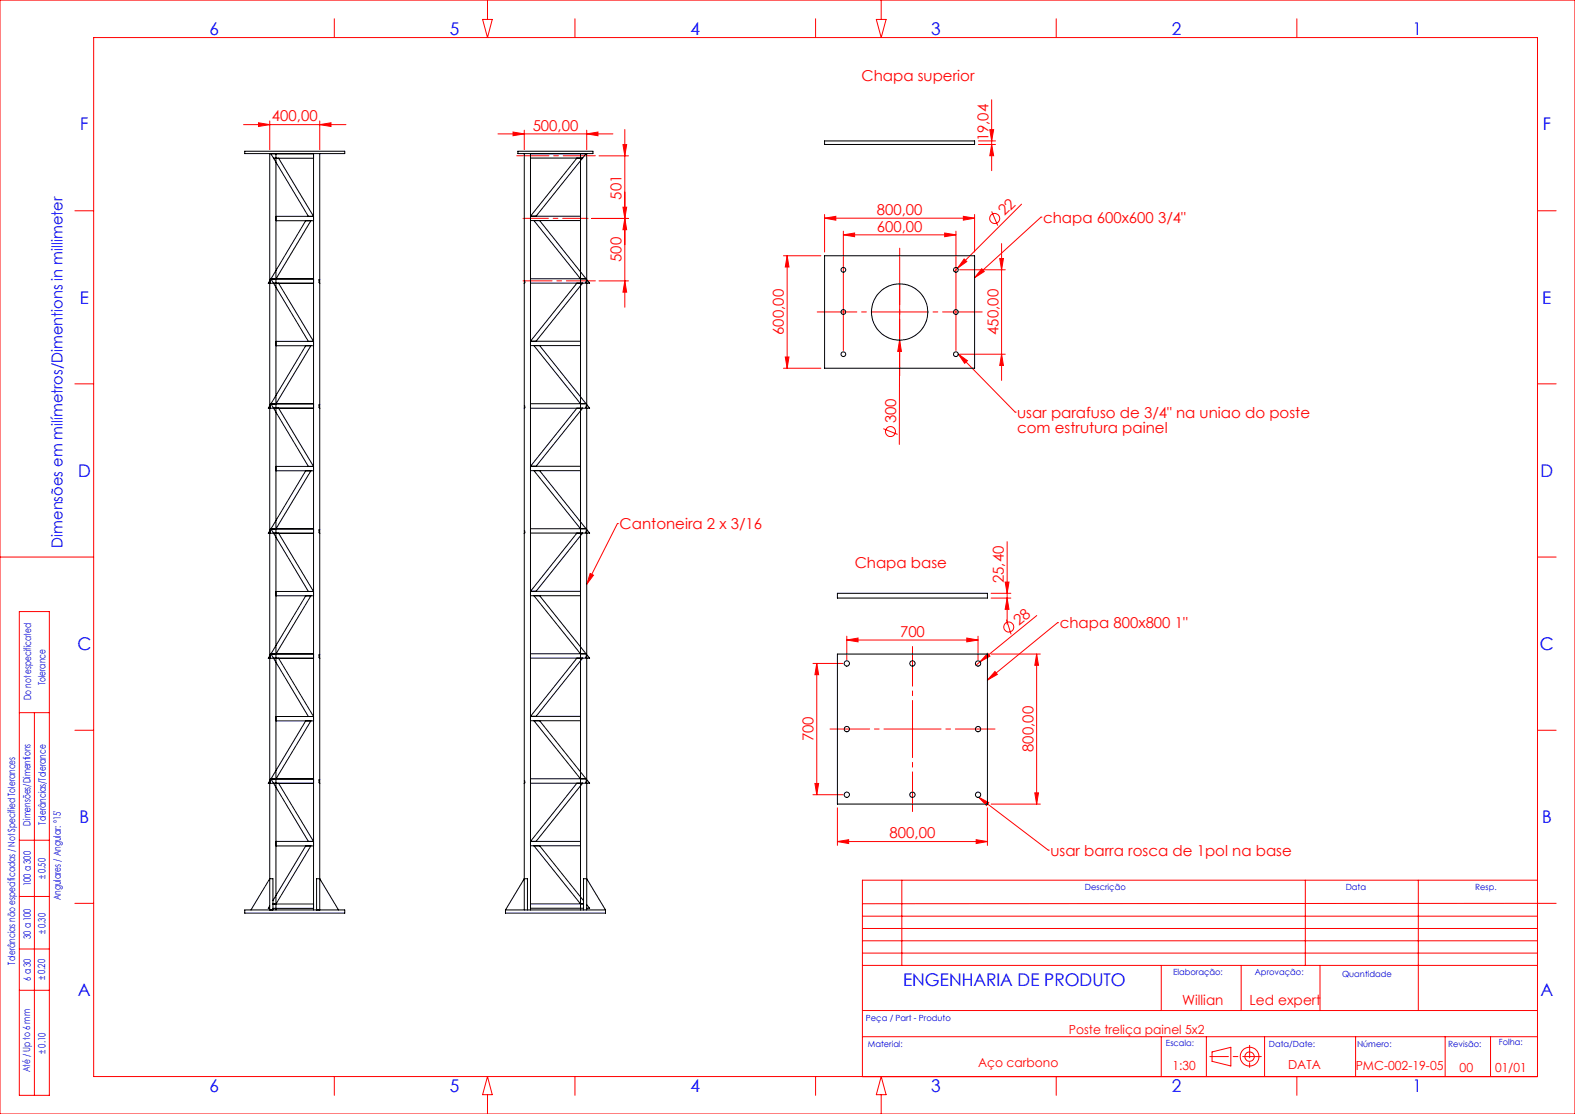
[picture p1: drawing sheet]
<svg xmlns="http://www.w3.org/2000/svg" width="420mm" height="297mm" viewBox="0 0 420 297" stroke-linecap="round" stroke-linejoin="round" font-family="sans-serif">
<g fill="none" stroke="#f00" stroke-width=".27">
<path d="M0 0h420v297h-420zM25 10h385v277h-385zM89.1 5v5M128.7 5.2h2.6l-1.3 4.8zM130 0v5.2M153.3 5v5M217.5 5v5M233.7 5.2h2.6l-1.3 4.8zM235 0v5.2M281.7 5v5M345.8 5v5M64.9 33.2h27.4"/>
<path d="M68.9 32.7l3 .5-3 .5zM71.9 32.2v7.7M85.3 33.2l3-.5v1zM85.3 32.2v7.7M132.8 35.7h30.6M136.8 35.2l3 .5-3 .5zM139.8 34.7v5.2M156.5 35.7l3-.5v1zM156.5 34.7v5.2M166.1 38.6h1l-.5 3zM166.6 34.5v47.4M260.9 37.6h4.6"/>
<path d="M260.9 38.5h4.6M263.9 34.6h1.1l-.6 3zM264.4 38.5l.6 3h-1.1zM264.4 26.6v18.9M20 56.2h5M157.8 58.2h9.8M159.7 41.6h7.9M166.1 55.2h1l-.5 3zM166.6 58.2l.5 3h-1zM219.9 58.2l3-.5v1zM219.9 57.2v10M219.9 58.2h40"/>
<path d="M256.9 57.7l3 .5-3 .5zM259.9 57.2v10M264.4 56.4l1.7 3.7M272.4 54.4l-17.9 18M277.6 57.9h.1M277.6 57.9l-17.7 16.1M410 56.2h5M159.7 74.9h7.9M166.6 74.9l.5 3h-1zM208.9 68.2h10M209.9 68.2l.5 3h-1zM209.9 68.2v30"/>
<path d="M224.9 62.6l3-.5v1zM224.9 61.6v31.8M224.9 62.6h30M239.9 75.7v15M251.9 62.1l3 .5-3 .5zM254.9 61.6v31.8M255.9 71.9h12.2M257.1 69l.7 .7-2.5 1.8zM261.8 71.6l.7 .8-2.6 1.6zM266.6 68.9h1l-.5 3zM267.1 64.9v36.5M208.9 98.2h10"/>
<path d="M209.4 95.2h1l-.5 3zM239.9 90.7l.5 3h-1zM239.9 90.7l-.1 27.8M255.5 94.4l2.5 1.8-.8 .7zM255.5 94.4l15.2 15.5M255.9 94.4h12.2M267.1 94.4l.5 3h-1zM20 102.3h5M235.5 114.3l3.9 1.5M270.7 109.9h.1M410 102.3h5M164.6 139.6h.1"/>
<path d="M164.6 139.6l-8.1 16.2M0 148.5h25M157.4 152.9l.9 .4-1.8 2.5zM264.3 159.5h5.3M264.3 158.2h5.3M268 155.2h1.1l-.5 3zM268.6 159.5l.5 3h-1.1zM268.6 144.4v22M410 148.5h5M5.2 163.1h8v128.9h-8zM216.8 176.9h8M217.8 176.9l.5 3h-1z"/>
<path d="M217.8 176.9v35M225.8 170.6l3-.5v1zM225.8 169.6v6.3M225.8 170.6h35M257.8 170.1l3 .5-3 .5zM260.8 169.6v6.3M261.4 176.4l-1.1 .9M263.4 174.2l.6 .7-2.6 1.5zM264.3 174.4h13.1M265.3 179l.7 .8-2.7 1.5zM268.4 165.2l1.2 3.9M276.4 174.4l.5 3h-1z"/>
<path d="M276.4 174.4v40M276.5 164.1l-15.1 12.3M282 166h.1M282 166l-18.7 15.3M5.2 190h8M9.2 190v102M20 194.7h5M410 194.7h5M216.8 211.9h8M217.3 208.9h1l-.5 3zM223.3 215.4v10M261 212.5l2.7 1.5-.6 .8z"/>
<path d="M261 212.5l18.5 14.2M263.3 215.4v10M264.3 214.4h13.1M275.9 211.4h1l-.5 3zM5.2 239h8M5.2 224h8M223.3 224.4l3-.5v1zM223.3 224.4h40M240.5 234.7v22.7M260.3 223.9l3 .5-3 .5zM279.5 226.7h.1M348.1 234.7v22.7"/>
<path d="M378.2 234.7v34.7M410 234.7h-180v52.3M5.2 253h8M20 240.8h5M230 254.1h180M230 250.8h180M230 247.5h180M230 257.4h180M230 244.3h180M309.7 257.4v12M331 257.4v12M352 257.4v12"/>
<path d="M415 240.8l-185 .1M5.2 264h8M230 269.4h180M230 276.4h180M309.7 276.4v10.6M321.7 276.4v10.6M337.2 276.4v10.6M361.5 276.4v10.6M385.4 276.4v10.6M397.5 276.4v10.6M89.1 287v5M130 287l1.3 4.8h-2.6z"/>
<path d="M130 291.8v5.2M153.3 287v5M217.5 287v5M235 287l1.3 4.8h-2.6zM235 291.8v5.2M281.7 287v5M323.2 280.5l5-1.3v5l-5-1.2zM345.8 287v5"/>
<circle cx="265.3" cy="58.2" r="1.35"/>
<circle cx="237.5" cy="115.1" r="1.34"/>
<circle cx="269" cy="167.2" r="1.34"/>
<circle cx="333.2" cy="281.7" r="2.5"/>
<circle cx="333.2" cy="281.7" r="1.26"/>
</g>
<path d="M322.6 281.7h13.8" fill="none" stroke="#f00" stroke-width=".27" stroke-dasharray="6.3 1.3 1.3 1.3" stroke-dashoffset="1.4"/>
<path d="M333.2 278.7v6" fill="none" stroke="#f00" stroke-width=".27" stroke-dasharray="6.3 1.3 1.3 1.3" stroke-dashoffset="3"/>
<path d="M217.9 83.2h44M221.3 194.4h44M243.3 216.4v-44" fill="none" stroke="#f00" stroke-width=".27" stroke-dasharray="15.2 1.3 1.3 1.3" stroke-dashoffset="4.7"/>
<path d="M239.9 100.2v-34" fill="none" stroke="#f00" stroke-width=".27" stroke-dasharray="15.2 1.3 1.3 1.3" stroke-dashoffset=".1"/>
<path d="M137.8 41.5h21" fill="none" stroke="#f00" stroke-width=".27" stroke-dasharray="15.2 1.3 1.3 1.3" stroke-dashoffset="6.7"/>
<path d="M139.5 58.2h17.3" fill="none" stroke="#f00" stroke-width=".27" stroke-dasharray="15.2 1.3 1.3 1.3" stroke-dashoffset="8.5"/>
<path d="M139.5 74.9h19.3" fill="none" stroke="#f00" stroke-width=".27" stroke-dasharray="15.2 1.3 1.3 1.3" stroke-dashoffset="7.5"/>
<g fill="#f00">
<path d="M263.4 174.2l.6 .7-2.6 1.5z"/>
<path d="M257.1 69l.7 .7-2.5 1.8z"/>
<path d="M239.9 90.7l.5 3h-1z"/>
<path d="M157.4 152.9l.9 .4-1.8 2.5zM261.8 71.6l.7 .8-2.6 1.6zM255.5 94.4l2.5 1.8-.8 .7zM265.3 179l.7 .8-2.7 1.5zM261 212.5l2.7 1.5-.6 .8z"/>
<path d="M68.9 32.7l3 .5-3 .5zM85.3 33.2l3-.5v1zM136.8 35.2l3 .5-3 .5zM156.5 35.7l3-.5v1zM224.9 62.6l3-.5v1zM251.9 62.1l3 .5-3 .5zM225.8 170.6l3-.5v1zM257.8 170.1l3 .5-3 .5z"/>
<path d="M223.3 224.4l3-.5v1zM260.3 223.9l3 .5-3 .5z"/>
<path d="M256.9 57.7l3 .5-3 .5zM219.9 58.2l3-.5v1z"/>
<path d="M268.6 159.5l.5 3h-1.1zM268 155.2h1.1l-.5 3z"/>
<path d="M275.9 211.4h1l-.5 3zM276.4 174.4l.5 3h-1z"/>
<path d="M166.1 38.6h1l-.5 3zM166.6 58.2l.5 3h-1zM166.1 55.2h1l-.5 3zM166.6 74.9l.5 3h-1zM263.9 34.6h1.1l-.6 3zM264.4 38.5l.6 3h-1.1zM209.9 68.2l.5 3h-1zM209.4 95.2h1l-.5 3zM266.6 68.9h1l-.5 3zM267.1 94.4l.5 3h-1zM217.8 176.9l.5 3h-1zM217.3 208.9h1l-.5 3z"/>
</g>
<g fill="none" stroke="#000" stroke-width=".27">
<path d="M219.9 37.6h40v.9h-40zM65.3 40.3h26.6v.7h-26.6zM71.9 41v201.6M73 42.2l9.2 15.5M73 42.2h10.6M73.6 41v201.6M73.6 58.8h10M74.3 42.2l9.3 15.5h-10M81.5 58.8l-9.3 15.6M82.9 58.8l-9.3 15.6M83.6 41v201.6M83.6 41h-11.4l.8 1.2"/>
<path d="M85.3 41v201.6M138.1 40.3h20v.7h-20zM139.8 41v201.6M141.5 41h14.8l-.9 1.2M141.5 41v201.6M141.5 42.2h13.9M141.5 58.8h13.3M142.4 58.8l12.4 15.5M143.9 58.8l12.4 15.5M153.8 42.2l-12.3 15.4h13.3M154.8 41v201.6M155.4 42.2l-12.5 15.4"/>
<path d="M156.5 41v201.6M71.9 74.9l-.4 .6h12.1M72.2 74.4l-.3 1.1M72.2 74.4h11.4M72.2 74.4l10 16.6M74.3 75.5l9.3 15.5h-10M85.1 74.5v.8l.2 .2M139.9 74.9l-.1 .6M141.5 74.3h14.8M141.5 75.5h14.9M153.8 75.5l-12.3 15.5h13.3M155.4 75.5l-12.5 15.5"/>
<path d="M156.3 74.9v.5l.2 .1M156.3 74.3l.9 1.2h-.7M219.9 68.2h40v30h-40zM73.6 92.2h10M81.5 92.2l-9.3 15.5M82.9 92.2l-9.3 15.5M141.5 92.1h13.3M142.4 92.1l12.4 15.5M143.9 92.1l12.4 15.5M71.9 108.2l-.4 .6h12.1M72.2 107.7l-.3 1.1M72.2 107.7h11.4"/>
<path d="M72.2 107.7l10 16.7M74.3 108.8l9.3 15.6h-10M85.1 107.9v.8l.2 .1M139.9 108.2l-.1 .6M141.5 108.8h14.9M141.5 107.6h14.8M153.8 108.8l-12.3 15.5h13.3M155.4 108.8l-12.5 15.5M156.3 107.6l.9 1.2h-.8l-.1-.6M73.6 125.5h10M81.5 125.5l-9.4 15.7v.8l-.2 .1M82.9 125.5l-9.3 15.5"/>
<path d="M141.5 125.5h13.3M142.4 125.5l12.4 15.5M143.9 125.5l12.4 15.5M71.9 141.5l-.4 .7h12.1M73.6 158.9h10M74.3 142.2l9.3 15.5h-10M81.5 158.9l-9.4 15.6v.8l-.2 .2M82.9 158.9l-9.3 15.4M83.6 141h-11.4l10 16.7M85.1 141.2v.8l.2 .1M139.9 141.5l-.1 .7M141.5 142.1h14.9"/>
<path d="M141.5 141h14.8M141.5 158.8h13.3M142.4 158.8l12.4 15.5M143.9 158.8l12.4 15.5M153.8 142.1l-12.3 15.6h13.3M155.4 142.1l-12.5 15.6M156.3 141l.9 1.1-.8 .1-.1-.7M223.3 158.2h40v1.3h-40zM71.9 174.9l-.4 .6h12.1M74.3 175.5l9.3 15.5h-10M83.6 174.3h-11.4l10 16.7M85.1 174.5v.8l.2 .2"/>
<path d="M141.5 174.3h14.8M141.5 175.5h14.9M153.8 175.5l-12.3 15.5h13.3M155.4 175.5l-12.5 15.5M156.3 174.9l.2 .6M156.3 174.3l.9 1.2h-.7M223.3 174.4h40v40h-40zM73.6 192.2h10M81.5 192.2l-9.3 15.5M82.9 192.2l-9.3 15.5M141.5 192.2h13.3M142.4 192.2l12.4 15.4"/>
<path d="M143.9 192.2l12.4 15.4M71.9 208.2l-.4 .6h12.1M72.2 207.7l-.3 1.1M72.2 207.7h11.4M72.2 207.7l10 16.6M74.3 208.8l9.3 15.5h-10M85.1 207.9v.8l.2 .1M139.9 208.2l-.1 .6M141.5 207.6h14.8M141.5 208.8h14.9M153.8 208.8l-12.3 15.5h13.3M155.4 208.8l-12.5 15.5"/>
<path d="M156.3 208.2v.5l.2 .1M156.3 207.6l.9 1.2h-.7M73.6 225.5h10M81.5 225.5l-8.7 14.6M82.9 225.5l-9.3 15.5M141.5 225.5h13.3M142.4 225.5l12.4 15.5M143.9 225.5l11.7 14.6M65.3 242.6h26.6v.8h-26.6zM66.9 242.6l5-8.3h.9v8.3M71.9 241.5l-.4 .7h.4M72.8 241h10.8"/>
<path d="M72.8 242.2h10.8M84.4 242.6v-8.3h.9l5 8.3M134.8 242.6l5-8.3h.9v8.3M134.8 242.6h26.7M134.8 242.6v.8h26.7v-.8M141.5 241h14.1M141.5 242.1h14.1M155.6 242.6v-8.3h.9l5 8.3M156.5 241.2l.7 .9h-.7"/>
<circle cx="224.9" cy="71.9" r=".62"/>
<circle cx="254.9" cy="71.9" r=".62"/>
<circle cx="224.9" cy="94.4" r=".63"/>
<circle cx="224.9" cy="83.2" r=".62"/>
<circle cx="239.9" cy="83.2" r="7.5"/>
<circle cx="254.9" cy="94.4" r=".63"/>
<circle cx="254.9" cy="83.2" r=".62"/>
<circle cx="225.8" cy="176.9" r=".7"/>
<circle cx="243.3" cy="176.9" r=".7"/>
<circle cx="260.8" cy="176.9" r=".7"/>
<circle cx="225.8" cy="194.4" r=".7"/>
<circle cx="260.8" cy="194.4" r=".7"/>
<circle cx="225.8" cy="211.9" r=".7"/>
<circle cx="243.3" cy="211.9" r=".7"/>
<circle cx="260.8" cy="211.9" r=".7"/>
</g>
<g font-size="4.7" fill="#00f">
<text x="55.8" y="9.2">6</text>
<text x="120" y="9.2">5</text>
<text x="184.1" y="9.2">4</text>
<text x="248.3" y="9.2">3</text>
<text x="312.5" y="9.2">2</text>
<text x="376.7" y="9.2">1</text>
<text x="21.4" y="34.8">F</text>
<text x="411.4" y="34.8">F</text>
<text x="21.3" y="81">E</text>
<text x="411.3" y="81">E</text>
<text x="20.8" y="127.1">D</text>
<text x="410.8" y="127.1">D</text>
<text x="20.6" y="173.3">C</text>
<text x="410.6" y="173.3">C</text>
<text x="21.2" y="219.5">B</text>
<text x="411.2" y="219.5">B</text>
<text x="240.8" y="262.8">ENGENHARIA DE PRODUTO</text>
<text x="20.8" y="265.6">A</text>
<text x="410.8" y="265.6">A</text>
<text x="55.8" y="291.2">6</text>
<text x="120" y="291.2">5</text>
<text x="184.1" y="291.2">4</text>
<text x="248.3" y="291.2">3</text>
<text x="312.5" y="291.2">2</text>
<text x="376.7" y="291.2">1</text>
</g>
<g font-size="4" fill="#f00">
<text x="229.7" y="21.7">Chapa superior</text>
<text x="72.5" y="32.3">400,00</text>
<text x="142" y="34.8">500,00</text>
<text x="263.6" y="37.7" transform="rotate(-90 263.6 37.7)">19,04</text>
<text x="165.8" y="53.2" transform="rotate(-90 165.8 53.2)">501</text>
<text x="233.8" y="57.3">800,00</text>
<text x="267.9" y="57.7" transform="rotate(-45 267.9 57.7)">22</text>
<text x="278.2" y="59.3">chapa 600x600 3/4&quot;</text>
<text x="233.8" y="61.7">600,00</text>
<text x="165.8" y="69.9" transform="rotate(-90 165.8 69.9)">500</text>
<text x="209.1" y="89.3" transform="rotate(-90 209.1 89.3)">600,00</text>
<text x="266.2" y="89.3" transform="rotate(-90 266.2 89.3)">450,00</text>
<text x="238.9" y="112.8" transform="rotate(-90 238.9 112.8)">300</text>
<text x="271.2" y="111.4">usar parafuso de 3/4&quot; na uniao do poste</text>
<text x="271.2" y="115.4">com estrutura painel</text>
<text x="165.2" y="141.1">Cantoneira 2 x 3/16</text>
<text x="227.9" y="151.4">Chapa base</text>
<text x="267.7" y="155.5" transform="rotate(-90 267.7 155.5)">25,40</text>
<text x="271.7" y="166.9" transform="rotate(-39 271.7 166.9)">28</text>
<text x="282.6" y="167.5">chapa 800x800 1&quot;</text>
<text x="240" y="169.7">700</text>
<text x="216.9" y="197.7" transform="rotate(-90 216.9 197.7)">700</text>
<text x="275.6" y="200.5" transform="rotate(-90 275.6 200.5)">800,00</text>
<text x="237.2" y="223.5">800,00</text>
<text x="280.1" y="228.1">usar barra rosca de 1pol na base</text>
</g>
<text font-size="4" fill="#00f" x="16.7" y="146" transform="rotate(-90 16.7 146)">Dimensões em milímetros/Dimentions in millimeter</text>
<g font-size="3.7" fill="#f00">
<text x="315.2" y="267.9">Willian</text>
<text x="333.2" y="267.9">Led expert</text>
</g>
<g font-size="3.3" fill="#f00">
<text x="285.1" y="275.6">Poste treliça painel 5x2</text>
<text x="260.8" y="284.5">Aço carbono</text>
<text x="312.7" y="285.3">1:30</text>
<text x="343.5" y="285">DATA</text>
<text x="361.5" y="285.3">PMC-002-19-05</text>
<text x="389.2" y="285.7">00</text>
<text x="398.7" y="285.7">01/01</text>
</g>
<g font-size="2.7" fill="#00f">
<text x="12.1" y="182.7" transform="rotate(-90 12.1 182.7)">Tolerance</text>
<text x="8.3" y="186.7" transform="rotate(-90 8.3 186.7)">Do not especificated</text>
<text x="8.1" y="220.1" transform="rotate(-90 8.1 220.1)">Dimensões/Dimentions</text>
<text x="12.2" y="219.9" transform="rotate(-90 12.2 219.9)">Tolerâncias/Tolerance</text>
<text x="8.2" y="236.2" transform="rotate(-90 8.2 236.2)">100 a 300</text>
<text x="12.1" y="234.4" transform="rotate(-90 12.1 234.4)">± 0.50</text>
<text x="16.2" y="240.1" transform="rotate(-90 16.2 240.1)">Angulares / Angular: °15'</text>
<text x="8.2" y="250.4" transform="rotate(-90 8.2 250.4)">30 a 100</text>
<text x="12.1" y="249.1" transform="rotate(-90 12.1 249.1)">± 0.30</text>
<text x="4" y="257.2" transform="rotate(-90 4 257.2)">Tolerâncias não especificadas / Not Specified Tolerances</text>
<text x="8.2" y="261.5" transform="rotate(-90 8.2 261.5)">6 a 30</text>
<text x="12.1" y="261.4" transform="rotate(-90 12.1 261.4)">± 0.20</text>
<text x="12.2" y="281" transform="rotate(-90 12.2 281)">± 0.10</text>
<text x="8" y="285.9" transform="rotate(-90 8 285.9)">Até / Up to 6 mm</text>
</g>
<g font-size="2.3" fill="#00f">
<text x="289.3" y="237.2">Descrição</text>
<text x="358.9" y="237.2">Data</text>
<text x="393.4" y="237.2">Resp.</text>
<text x="312.8" y="260">Elaboração:</text>
<text x="334.6" y="260">Aprovação:</text>
<text x="357.9" y="260.6">Quantidade</text>
<text x="230.9" y="272.2">Peça / Part - Produto</text>
<text x="231.4" y="279.2">Material:</text>
<text x="310.9" y="279">Escala:</text>
<text x="338.4" y="279.2">Data/Date:</text>
<text x="361.9" y="279.2">Número:</text>
<text x="386.2" y="279.1">Revisão:</text>
<text x="399.7" y="278.7">Folha:</text>
</g>
</svg>
